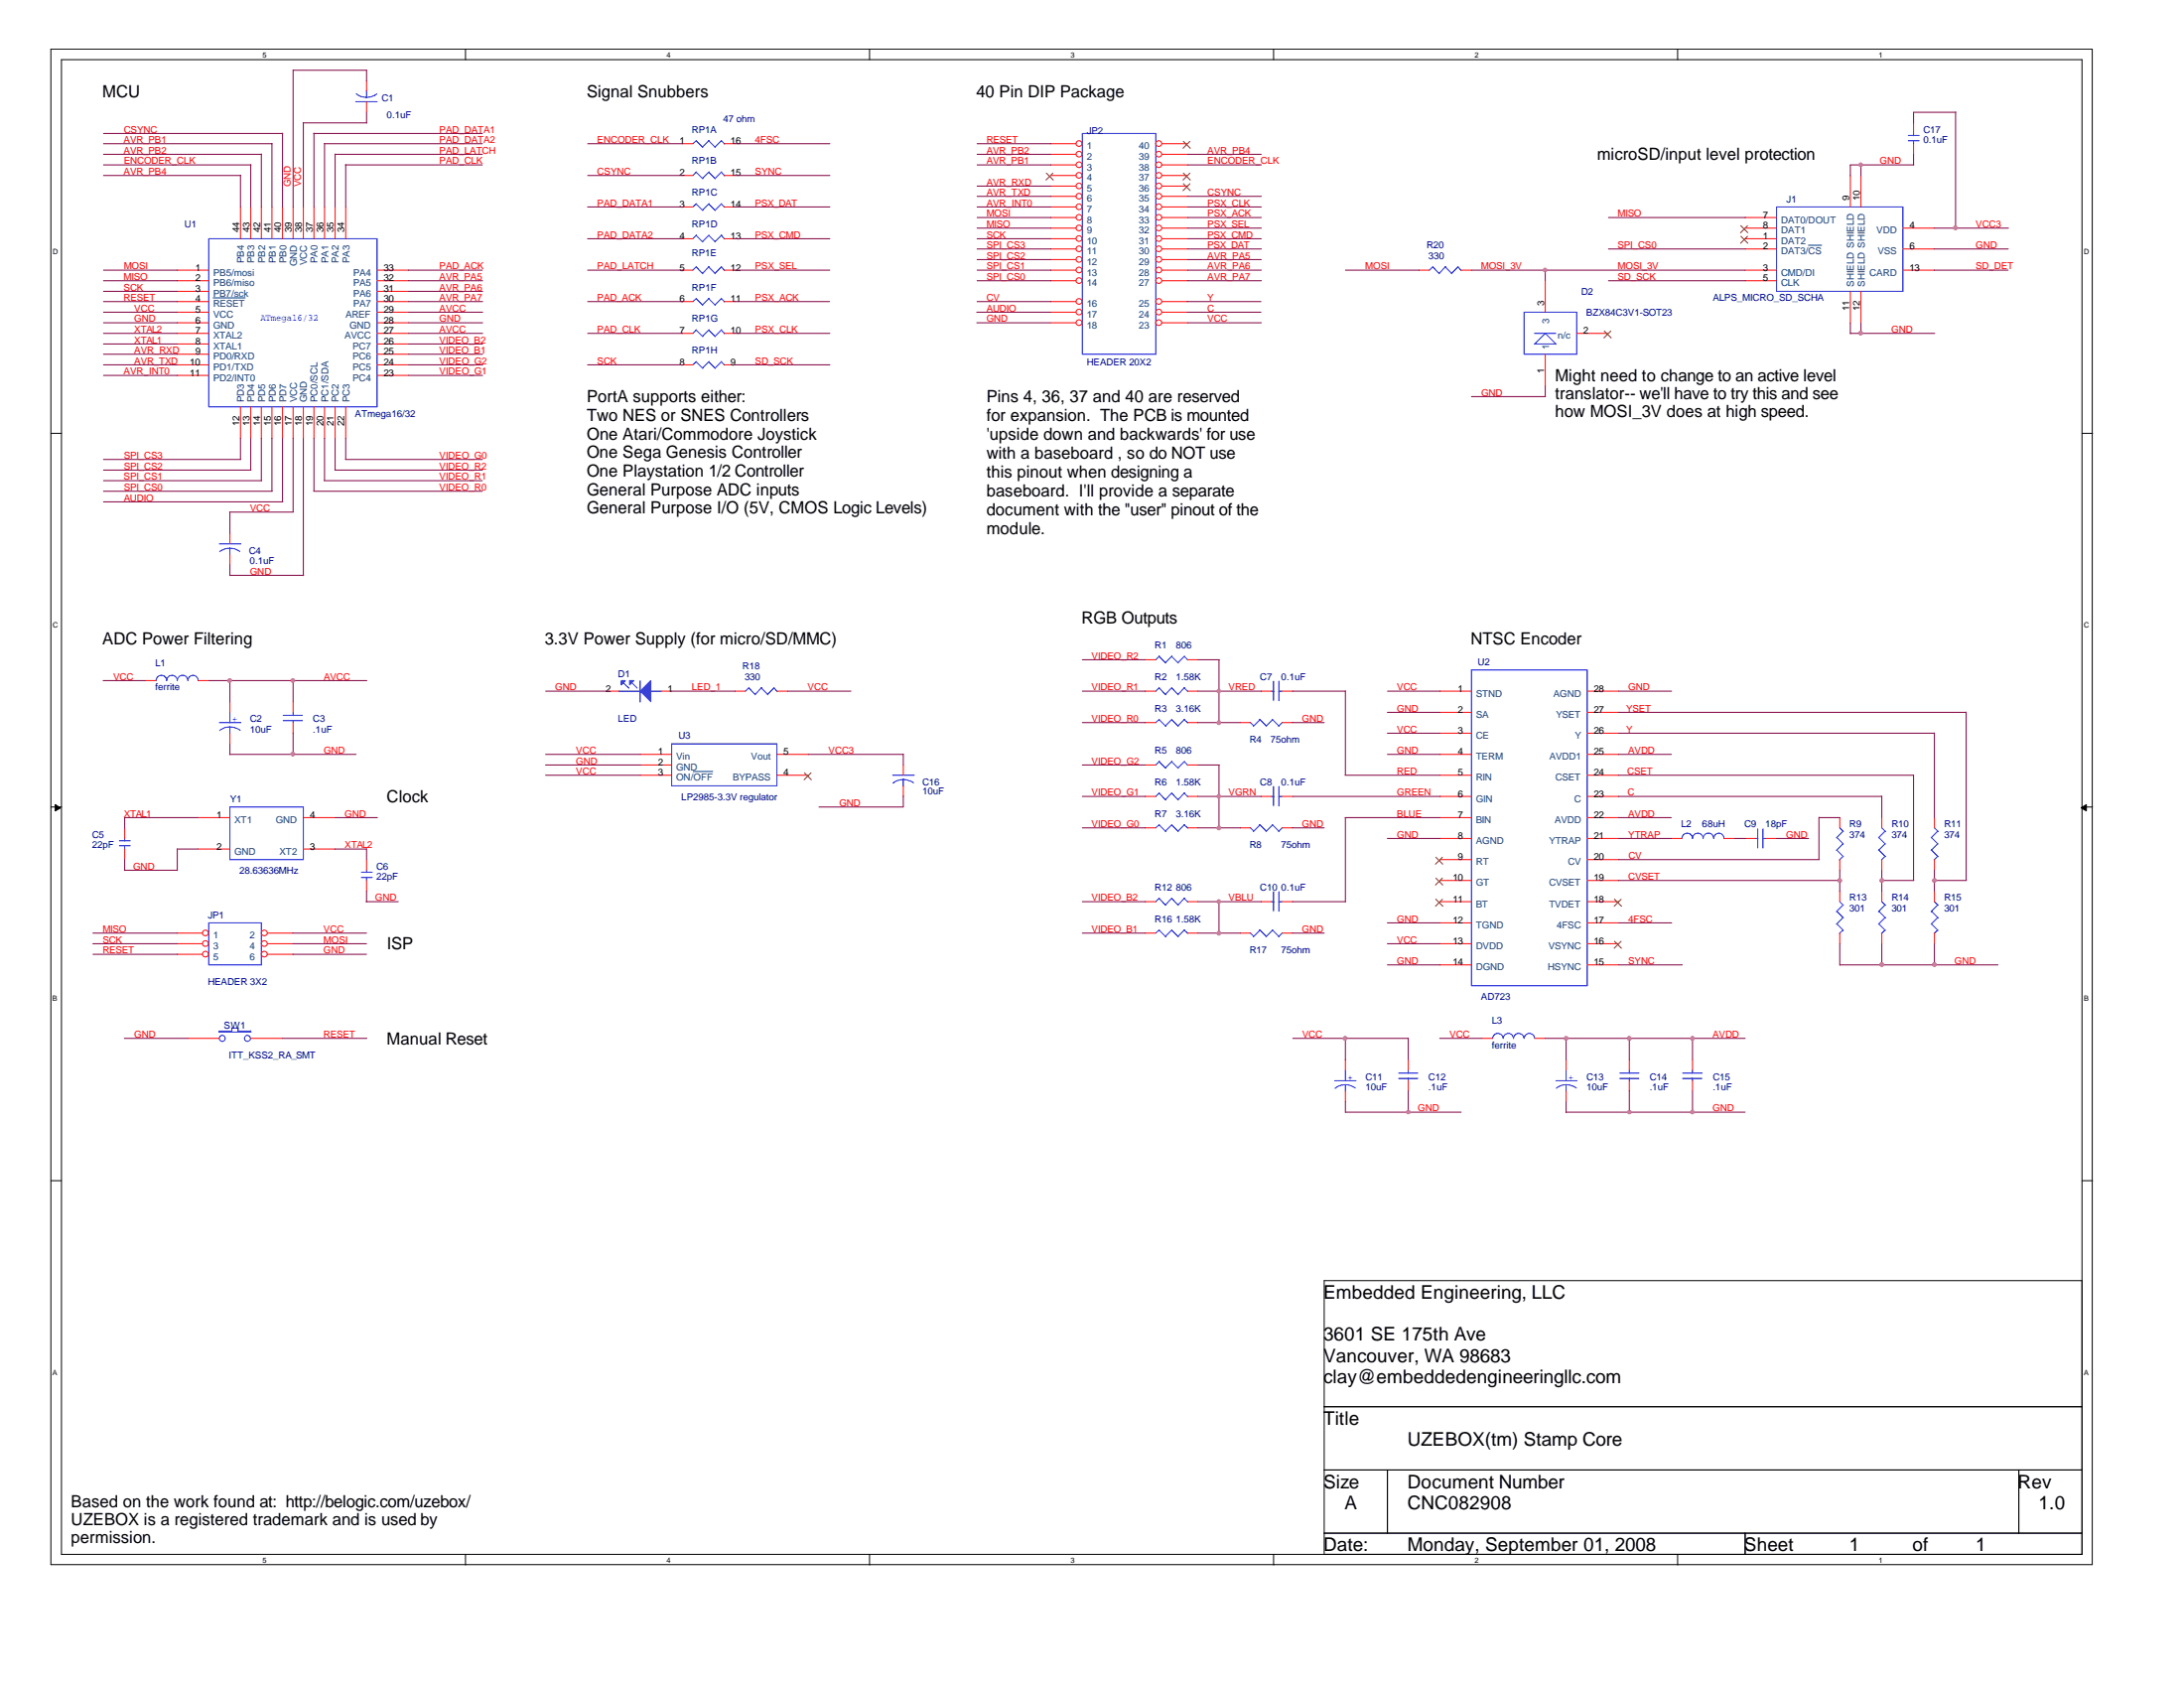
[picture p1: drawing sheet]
<svg xmlns="http://www.w3.org/2000/svg" width="279mm" height="216mm" viewBox="0 0 279 216" stroke-linecap="round" stroke-linejoin="round" font-family="sans-serif">
<g fill="none" stroke="#000" stroke-width=".13">
<path d="M6.5 6.3h261.2v193.8h-261.2zM7.9 7.6h258.5v191.2h-258.5zM59.6 6.3v1.3M111.2 6.3v1.3M162.9 6.3v1.3M214.6 6.3v1.3M6.5 55.4h1.4M266.4 55.4h1.3M6.5 103.2h1.4M266.4 103.2h1.3M6.5 151h1.4M266.4 151h1.3"/>
<path d="M169.4 179.9h97M266.4 163.8h-97v35M59.6 198.8v1.4M111.2 198.8v1.4M162.9 198.8v1.4M169.4 188h97M169.4 196.1h97M177.5 188v8.1M214.6 198.8v1.4M223.3 196.1v2.7M258.3 188v8.1"/>
</g>
<g fill="#000" stroke="#000" stroke-width=".13">
<path d="M7.1 102.9l.6 .4-.6 .4z" fill-rule="evenodd"/>
<path d="M266.2 103.3l.7-.4v.8z" fill-rule="evenodd"/>
</g>
<g fill="none" stroke="#00f" stroke-width=".13">
<path d="M45.5 13h2.7M45.6 12a1.99 1.99 0 0 0 1.3 .5M46.9 11.6v.9M48.2 12a2.41 2.41 0 0 1-1.3 .5M89.1 18l.8 .8M89.1 18l-.5 .4M90.7 18l.8 .8M90.7 18l-.8 .8M92.3 18l.4 .4M92.3 18l-.8 .8M138.5 17.1h9.4v28.2h-9.4zM244.1 18h1.4"/>
<path d="M244.1 17.3h1.4M244.8 17.1v.3M244.8 18v.4M26.7 30.5h21.5v21.5h-21.5zM89.1 30.1l.8 .9M89.1 34.1l.8 .9M89.1 38.2l.8 .8M89.1 26.1l.8 .8M89.1 22l.8 .9M89.1 30.1l-.5 .4M89.1 34.1l-.5 .5M89.1 38.2l-.5 .4"/>
<path d="M89.1 26l-.5 .5M89.1 22l-.5 .4M90.7 30.1l.8 .9M90.7 34.1l.8 .9M90.7 38.2l.8 .8M90.7 26.1l.8 .8M90.7 22l.8 .9M90.7 30.1l-.8 .8M90.7 34.1l-.8 .9M90.7 38.2l-.8 .8M90.7 26l-.8 .9M90.7 22l-.8 .8"/>
<path d="M92.3 30.1l.4 .5M92.3 34.1l.4 .5M92.3 38.2l.4 .4M92.3 26.1l.4 .4M92.3 22l.4 .5M92.3 30.1l-.8 .8M92.3 34.1l-.8 .9M92.3 38.2l-.8 .8M92.3 26l-.8 .9M92.3 22l-.8 .8M183.3 34.1l.8 .9M183.3 34.1l-.4 .5"/>
<path d="M184.9 34.1l.8 .9M184.9 34.1l-.8 .9M186.5 34.1l.4 .5M186.6 34.1l-.9 .9M195 39.9h6.7v5.4h-6.7zM227.3 26.5h16.1v10.8h-16.1zM89.1 46.3l.8 .8M89.1 42.2l.8 .9M89.1 46.2l-.5 .5M89.1 42.2l-.5 .4M90.7 46.3l.8 .8M90.7 42.2l.8 .9"/>
<path d="M90.7 46.2l-.8 .9M90.7 42.2l-.8 .8M92.3 46.3l.4 .4M92.3 42.2l.4 .5M92.3 46.2l-.8 .9M92.3 42.2l-.8 .8M196.3 44h2.7M196.3 42.6h2.7M197.7 42.6l1.4 1.4M197.7 42.6l-1.4 1.4M28.1 69.6h2.7M29.4 70.1a2.18 2.18 0 0 1 1.3 .4"/>
<path d="M29.4 70.1a2.31 2.31 0 0 0-1.3 .4M29.4 70.1v.9M20 87a.68 .68 0 0 1 .6-.6 .68 .68 0 0 1 .7 .6 .68 .68 0 0 1 .7-.6 .68 .68 0 0 1 .7 .6 .68 .68 0 0 1 .7-.6 .68 .68 0 0 1 .6 .6 .66 .66 0 0 1 .7-.6 .66 .66 0 0 1 .6 .6M28.1 92.4h2.7M29.4 93a2.42 2.42 0 0 1 1.3 .4M29.4 93a1.99 1.99 0 0 0-1.3 .4M29.4 91.1v1.4M29.4 93v.8M36.2 91.5h2.5M36.2 92.2h2.5M37.5 91.1v.4M37.5 92.1v.3"/>
<path d="M79.2 88.4h2.7M79.7 87.3l.8 .7M80.8 87.3l.7 .7M81.9 87v2.8M83.2 88.4h1.4M85.9 95.1h13.5v5.4h-13.5zM95.8 88l.8 .9M95.8 87.9l-.4 .5M97.4 88l.8 .9M97.4 87.9l-.8 .9M99 88l.4 .4M99 87.9l-.8 .9"/>
<path d="M114.2 99.2h2.8M115.6 99.7a2.42 2.42 0 0 1 1.3 .4M115.6 99.7a1.99 1.99 0 0 0-1.4 .5M115.6 99.7v.9M148.3 84l.8 .8M148.3 88l.8 .9M148.3 92l.8 .9M148.3 97.4l.8 .9M148.3 83.9l-.4 .5M148.3 87.9l-.4 .5M148.3 92l-.4 .4M148.3 97.4l-.4 .4"/>
<path d="M149.9 84l.8 .8M149.9 88l.8 .9M149.9 92l.8 .9M149.9 97.4l.8 .9M149.9 83.9l-.8 .9M149.9 87.9l-.8 .9M149.9 92l-.8 .8M149.9 97.4l-.8 .8M151.5 84l.5 .4M151.5 88l.5 .4M151.5 92l.5 .5M151.5 97.4l.5 .5"/>
<path d="M151.5 83.9l-.8 .9M151.5 87.9l-.8 .9M151.5 92l-.8 .8M151.5 97.4l-.8 .8M159.9 92.4l.5 .4M161.2 92l.8 .8M161.2 92l-.9 .9M162.7 88.4h.3M162.8 92l.8 .8M162.8 92l-.8 .9M162.9 87.1v2.5M163.6 88.4h.4"/>
<path d="M163.6 87.1v2.5M164 92.4l-.4 .5M188.2 85.7h14.9v40.4h-14.9zM15.3 108.2h1.4M15.3 107.5h1.4M15.9 107.2v.4M15.9 108.1v.5M26.7 118h6.7v5.4h-6.7zM29.4 103.2h9.4v6.8h-9.4zM46.2 112.2h1.4M46.2 111.6h1.4M46.9 111.3v.3"/>
<path d="M46.9 112.2v.4M148.3 105.5l.8 .9M148.3 101.4l.8 .9M148.3 119l.8 .8M148.3 114.9l.8 .9M148.3 105.5l-.4 .4M148.3 101.4l-.4 .5M148.3 118.9l-.4 .4M148.3 114.9l-.4 .4M149.9 105.5l.8 .9M149.9 101.4l.8 .9M149.9 119l.8 .8"/>
<path d="M149.9 114.9l.8 .9M149.9 105.5l-.8 .8M149.9 101.4l-.8 .9M149.9 118.9l-.8 .9M149.9 114.9l-.8 .8M151.5 105.5l.5 .4M151.5 101.4l.5 .5M151.5 119l.5 .4M151.5 114.9l.5 .5M151.5 105.5l-.8 .8M151.5 101.4l-.8 .9M151.5 118.9l-.8 .9"/>
<path d="M151.5 114.9l-.8 .8M159.9 119.3l.5 .5M159.9 105.8l.5 .5M161.2 118.9l.8 .9M161.2 105.5l.8 .8M161.2 119l-.9 .8M161.2 105.5l-.9 .9M162.7 115.3h.3M162.7 101.9h.3M162.8 118.9l.8 .9M162.8 105.5l.8 .8M162.8 119l-.8 .8"/>
<path d="M162.8 105.5l-.8 .9M162.9 100.6v2.5M162.9 114.1v2.5M163.6 115.3h.4M163.6 101.9h.4M163.6 100.6v2.5M163.6 114.1v2.5M164 119.3l-.4 .5M164 105.9l-.4 .5M215.2 107.2a.68 .68 0 0 1 .6-.6 .68 .68 0 0 1 .7 .6 .68 .68 0 0 1 .7-.6 .68 .68 0 0 1 .7 .6 .68 .68 0 0 1 .7-.6 .68 .68 0 0 1 .6 .6 .66 .66 0 0 1 .7-.6 .66 .66 0 0 1 .6 .6M224.6 107.2h.3M224.9 106v2.5"/>
<path d="M225.5 107.2h.5M225.5 106v2.5M235 107.1l.8 .9M235 108.7l.8 .9M235 116.6l.8 .8M235 118.2l.8 .8M235.4 105.9l.4 .5M235.4 115.3l.4 .5M235.8 106.3l-.9 .9M235.8 107.9l-.9 .9M235.8 109.5l-.5 .5M235.8 115.7l-.9 .9"/>
<path d="M235.8 117.4l-.9 .8M235.8 119l-.5 .4M240.4 107.1l.8 .9M240.4 108.7l.8 .9M240.4 116.6l.8 .8M240.4 118.2l.8 .8M240.7 105.9l.5 .5M240.7 115.3l.5 .5M241.2 106.3l-.9 .9M241.2 107.9l-.9 .9M241.2 109.5l-.5 .5M241.2 115.7l-.9 .9"/>
<path d="M241.2 117.4l-.9 .8M241.2 119l-.5 .4M247.1 116.6l.8 .8M247.1 118.2l.8 .8M247.1 107.1l.8 .9M247.1 108.7l.8 .9M247.5 115.3l.4 .5M247.5 105.9l.4 .5M247.9 115.7l-.9 .9M247.9 117.4l-.9 .8M247.9 119l-.5 .4M247.9 106.3l-.9 .9"/>
<path d="M247.9 107.9l-.9 .9M247.9 109.5l-.5 .5M28 131.9h1.7M28.1 132h4M28.1 131.9v.1M29.6 131.5h.9M29.7 131.5v.4M30.4 131.9h1.7M30.5 131.5v.4M32.1 131.8v.2M170.8 138.2h2.7M172.1 138.7a2.28 2.28 0 0 1 1.3 .5"/>
<path d="M172.1 138.7a1.99 1.99 0 0 0-1.3 .5M172.1 136.9v1.4M172.1 138.7v.9M178.9 137.3h2.5M178.9 137.9h2.5M180.2 136.9v.4M180.2 137.9v.3M191 132.8a.68 .68 0 0 1 .6-.6 .68 .68 0 0 1 .7 .6 .66 .66 0 0 1 .7-.6 .66 .66 0 0 1 .6 .6 .68 .68 0 0 1 .7-.6 .68 .68 0 0 1 .7 .6 .68 .68 0 0 1 .7-.6 .68 .68 0 0 1 .6 .6M199 138.2h2.8M200.4 138.7a2.28 2.28 0 0 1 1.3 .5M200.4 138.7a1.95 1.95 0 0 0-1.3 .5M200.4 136.9v1.4"/>
<path d="M200.4 138.7v.9M207.2 137.3h2.5M207.2 137.9h2.5M208.4 136.9v.4M208.4 137.9v.3M215.3 137.3h2.5M215.3 137.9h2.5M216.5 136.9v.4M216.5 137.9v.3"/>
<circle cx="28.4" cy="132.8" r=".38"/>
<circle cx="31.7" cy="132.8" r=".38"/>
</g>
<g fill="none" stroke="#f00" stroke-width=".13">
<path d="M46.9 10.3v1.4M46.9 13v1.4M87.3 18.4h1.3M92.7 18.4h1.3M134.4 18.4h3.3M134.4 19.7h3.3M148.7 18.4h3.2M148.7 19.7h3.2M244.8 15.7v1.4M244.8 18.4v1.3M22.7 34.6h4M22.7 35.9h4"/>
<path d="M22.7 37.3h4M22.7 38.6h4M22.7 39.9h4M30.8 26.5v4M32.1 26.5v4M33.4 26.5v4M34.8 26.5v4M36.1 26.5v4M37.5 26.5v4M38.8 26.5v4M40.2 26.5v4M41.5 26.5v4"/>
<path d="M42.9 26.5v4M44.2 26.5v4M48.2 34.6h4.1M48.2 35.9h4.1M48.2 37.3h4.1M48.2 38.6h4.1M48.2 39.9h4.1M87.3 34.6h1.3M87.3 38.6h1.3M87.3 30.5h1.3M87.3 26.5h1.3M87.3 22.4h1.3"/>
<path d="M92.7 34.6h1.3M92.7 38.6h1.3M92.7 30.5h1.3M92.7 26.5h1.3M92.7 22.4h1.3M134.4 34.6h3.3M134.4 35.9h3.3M134.4 38.6h3.3M134.4 39.9h3.3M134.4 30.5h3.3M134.4 26.5h3.3M134.4 22.4h3.3"/>
<path d="M134.4 31.8h3.3M134.4 29.2h3.3M134.4 27.8h3.3M134.4 21.1h3.3M134.4 23.8h3.3M134.4 25.1h3.3M134.4 33.2h3.3M148.7 34.6h3.2M148.7 35.9h3.2M148.7 38.6h3.2M148.7 39.9h3.2M148.7 30.5h3.2"/>
<path d="M148.7 26.5h3.2M148.7 22.4h3.2M148.7 31.8h3.2M148.7 29.2h3.2M148.7 27.8h3.2M148.7 21.1h3.2M148.7 23.8h3.2M148.7 25.1h3.2M148.7 33.2h3.2M181.5 34.6h1.4M186.9 34.6h1.3M197.7 35.9v4"/>
<path d="M223.3 34.6h4M223.3 35.9h4M223.3 30.5h4M223.3 31.8h4M223.3 29.2h4M223.3 27.8h4M236.7 22.4v4.1M236.7 37.3v4M238.1 22.4v4.1M238.1 37.3v4M243.4 34.6h4.1M243.4 31.8h4.1"/>
<path d="M243.4 29.2h4.1M22.7 41.3h4M22.7 42.6h4M22.7 44h4M22.7 45.3h4M22.7 46.7h4M22.7 48h4M30.8 52v4.1M32.1 52v4.1M33.4 52v4.1M34.8 52v4.1M36.1 52v4.1"/>
<path d="M37.5 52v4.1M38.8 52v4.1M40.2 52v4.1M41.5 52v4.1M42.9 52v4.1M44.2 52v4.1M48.2 41.3h4.1M48.2 42.6h4.1M48.2 44h4.1M48.2 45.3h4.1M48.2 46.7h4.1M48.2 48h4.1"/>
<path d="M87.3 42.6h1.3M87.3 46.7h1.3M92.7 42.6h1.3M92.7 46.7h1.3M134.4 41.3h3.3M148.7 41.3h3.2M197.7 45.3v4.1M201.7 42.6h4.1M29.4 68.2v1.4M29.4 70.9v1.3M18.6 87h1.4M25.3 87h1.4"/>
<path d="M29.4 89.8v1.3M29.4 93.8v1.3M37.5 89.8v1.3M37.5 92.4v1.4M77.9 88.4h1.3M81.9 96.5h4M81.9 99.2h4M81.9 97.8h4M84.6 88.4h1.3M94 88.4h1.4M99.4 88.4h1.3M99.4 96.5h4.1"/>
<path d="M99.4 99.2h4.1M115.6 97.8v1.4M146.5 88.4h1.4M146.5 84.4h1.4M146.5 92.4h1.4M146.5 97.8h1.4M151.9 88.4h1.3M151.9 84.4h1.3M151.9 92.4h1.3M151.9 97.8h1.3M158.7 92.4h1.3M161.3 88.4h1.4"/>
<path d="M164 88.4h1.4M164 92.4h1.4M184.2 88.4h4M184.2 91.1h4M184.2 93.8h4M184.2 96.5h4M184.2 99.2h4M203.1 88.4h4M203.1 91.1h4M203.1 93.8h4M203.1 96.5h4M203.1 99.2h4"/>
<path d="M15.9 105.9v1.3M15.9 108.6v1.4M22.7 119.3h3.2M25.3 104.6h4.1M25.3 108.6h4.1M34.2 119.3h3.3M38.8 104.6h4.1M38.8 108.6h4.1M46.9 110v1.3M46.9 112.6v1.4M115.6 100.5v1.4M146.5 119.3h1.4"/>
<path d="M146.5 101.9h1.4M146.5 115.3h1.4M146.5 105.9h1.4M151.9 119.3h1.3M151.9 101.9h1.3M151.9 115.3h1.3M151.9 105.9h1.3M158.7 119.3h1.3M158.7 105.9h1.3M161.3 101.9h1.4M161.3 115.3h1.4M164 119.3h1.4"/>
<path d="M164 101.9h1.4M164 115.3h1.4M164 105.9h1.4M184.2 101.9h4M184.2 104.6h4M184.2 107.2h4M184.2 110h4M184.2 112.6h4M184.2 115.3h4M184.2 118h4M203.1 101.9h4M203.1 104.6h4"/>
<path d="M203.1 107.2h4M203.1 110h4M203.1 112.6h4M203.1 115.3h4M203.1 118h4M213.8 107.2h1.4M220.5 107.2h1.4M223.3 107.2h1.3M226 107.2h1.3M235.4 104.6v1.3M235.4 110v1.3M235.4 114v1.3"/>
<path d="M235.4 119.3v1.4M240.7 104.6v1.3M240.7 110v1.3M240.7 114v1.3M240.7 119.3v1.4M247.5 104.6v1.3M247.5 110v1.3M247.5 114v1.3M247.5 119.3v1.4M22.7 120.7h3.2M22.7 122.1h3.2M24 132.8h4.1"/>
<path d="M32.1 132.8h4M34.2 120.7h3.3M34.2 122.1h3.3M172.1 135.5v1.4M172.1 139.5v1.4M180.2 135.5v1.4M180.2 138.2v1.3M184.2 120.7h4M184.2 123.4h4M189.6 132.8h1.4M196.3 132.8h1.4M200.4 135.5v1.4"/>
<path d="M200.4 139.5v1.4M203.1 120.7h4M203.1 123.4h4M208.4 135.5v1.4M208.4 138.2v1.3M216.5 135.5v1.4M216.5 138.2v1.3"/>
<circle cx="138" cy="18.4" r=".37"/>
<circle cx="138" cy="19.7" r=".37"/>
<circle cx="148.3" cy="18.4" r=".37"/>
<circle cx="148.3" cy="19.7" r=".37"/>
<circle cx="138" cy="23.8" r=".37"/>
<circle cx="138" cy="21.1" r=".37"/>
<circle cx="138" cy="30.5" r=".37"/>
<circle cx="138" cy="33.2" r=".37"/>
<circle cx="138" cy="38.6" r=".37"/>
<circle cx="138" cy="39.9" r=".37"/>
<circle cx="138" cy="31.8" r=".37"/>
<circle cx="138" cy="29.2" r=".37"/>
<circle cx="138" cy="26.4" r=".37"/>
<circle cx="138" cy="35.9" r=".37"/>
<circle cx="138" cy="22.4" r=".37"/>
<circle cx="138" cy="34.5" r=".37"/>
<circle cx="138" cy="25.1" r=".37"/>
<circle cx="138" cy="27.8" r=".37"/>
<circle cx="148.3" cy="23.8" r=".37"/>
<circle cx="148.3" cy="21.1" r=".37"/>
<circle cx="148.3" cy="33.2" r=".37"/>
<circle cx="148.3" cy="30.5" r=".37"/>
<circle cx="148.3" cy="38.6" r=".37"/>
<circle cx="148.3" cy="39.9" r=".37"/>
<circle cx="148.3" cy="29.2" r=".37"/>
<circle cx="148.3" cy="31.8" r=".37"/>
<circle cx="148.3" cy="26.4" r=".37"/>
<circle cx="148.3" cy="35.9" r=".37"/>
<circle cx="148.3" cy="34.5" r=".37"/>
<circle cx="148.3" cy="25.1" r=".37"/>
<circle cx="148.3" cy="27.8" r=".37"/>
<circle cx="148.3" cy="22.4" r=".37"/>
<circle cx="138" cy="41.3" r=".37"/>
<circle cx="148.3" cy="41.3" r=".37"/>
<circle cx="26.3" cy="119.3" r=".37"/>
<circle cx="33.8" cy="119.3" r=".37"/>
<circle cx="26.3" cy="122" r=".37"/>
<circle cx="26.3" cy="120.7" r=".37"/>
<circle cx="33.8" cy="120.7" r=".37"/>
<circle cx="33.8" cy="122" r=".37"/>
</g>
<path d="M27.3 38.1h4.1M231.4 31.4h1.6M88.7 98.7h2.5" fill="none" stroke="#004080" stroke-width=".13"/>
<g fill="none" stroke="#804000" stroke-width=".13">
<path d="M151.4 18.1l.9 .9M152.2 18.1l-.9 .9M133.9 22.1l.8 .9M134.7 22.1l-.9 .9M151.4 23.5l.9 .9M151.4 22.1l.9 .9M152.2 23.5l-.9 .9M152.2 22.1l-.9 .9M222.7 30.2l.9 .9M222.7 28.9l.9 .9M223.6 30.2l-.9 .9M223.6 28.9l-.9 .9"/>
<path d="M205.2 42.3l.9 .9M206.1 42.3l-.9 .9M102.9 98.8l.9 .9M103.8 98.8l-.9 .9M183.7 109.6l.9 .9M183.7 112.3l.9 .9M183.7 115l.9 .9M184.5 109.6l-.9 .9M184.5 112.3l-.9 .9M184.5 115l-.9 .9M206.5 115l.9 .9M207.4 115l-.9 .9"/>
<path d="M206.5 120.4l.9 .9M207.4 120.4l-.9 .9"/>
</g>
<g fill="#00f" stroke="#00f" stroke-width=".13">
<path d="M83.3 87v2.8l-1.4-1.4z" fill-rule="evenodd"/>
<path d="M80.5 87h.6l-.6 .6z" fill-rule="evenodd"/>
<path d="M79.5 87h.5l-.5 .6z" fill-rule="evenodd"/>
</g>
<g fill="none" stroke="#800040" stroke-width=".13">
<path d="M13.2 19.7h20.3M13.2 18.4h21.6M13.2 17.1h23M33.4 19.7v6.8M34.8 18.3v8.2M36.1 17v9.5M37.5 8.9v17.6M37.5 9h9.4M38.8 15.7h8.1M38.8 15.7v10.8M40.1 17.1h21.6M40.2 17v9.5"/>
<path d="M41.5 18.4h20.2M41.5 18.3v8.2M42.8 19.7h18.9M42.9 19.7v6.8M46.9 9v1.4M46.9 14.4v1.4M75.2 18.4h12.1M94 18.4h12.2M125 19.7h9.4M125 18.4h9.4M151.9 19.7h9.5M244.8 19.7v1.4"/>
<path d="M250.2 14.3v14.9M250.2 14.4h-5.4v1.4M13.2 34.6h9.5M13.2 35.9h9.5M13.2 37.3h9.5M13.2 38.6h9.5M13.2 39.9h9.5M13.2 22.4h17.6M13.2 21.1h18.9M30.8 22.4v4.1M32.1 21.1v5.4M44.2 21.1h17.5"/>
<path d="M44.2 21.1v5.4M52.2 34.6h9.5M52.3 35.9h9.5M52.3 37.3h9.5M52.3 38.6h9.5M52.3 39.9h9.5M75.2 34.6h12.1M75.2 38.6h12.1M75.2 22.4h12.1M75.2 26.5h12.1M75.2 30.5h12.1M94 38.6h12.1"/>
<path d="M94 34.6h12.2M94 22.4h12.2M94 26.5h12.2M94 30.5h12.2M125 39.9h9.4M125 34.6h9.4M125 35.9h9.4M125 38.6h9.4M125 21.1h9.4M125 29.2h9.4M125 31.8h9.4M125 27.8h9.4"/>
<path d="M125 26.5h9.4M125 30.5h9.4M125 33.2h9.4M125 23.8h9.4M125 25.1h9.4M151.9 38.6h9.4M151.9 39.9h9.4M151.9 34.6h9.5M151.9 35.9h9.5M151.9 21.1h9.5M151.9 29.2h9.5M151.9 31.8h9.5"/>
<path d="M151.9 27.8h9.5M151.9 26.5h9.5M151.9 30.5h9.5M151.9 33.2h9.5M151.9 25.1h9.5M172.1 34.6h9.5M188.2 34.6h35.1M197.7 34.5v1.4M205.8 35.9h17.5M205.8 31.8h17.5M205.8 27.8h17.5M238.1 21.1v1.4"/>
<path d="M244.8 21.1h-8.1v1.4M247.4 34.6h9.5M247.4 29.2h9.6M247.4 31.8h9.5M13.2 41.3h9.5M13.2 42.6h9.5M13.2 44h9.5M13.2 45.3h9.5M13.2 46.7h9.5M13.2 48h9.5M13.2 58.8h17.6M30.8 56.1v2.7"/>
<path d="M32.1 56.1v4M33.4 56.1v5.4M34.8 56.1v6.7M36.1 56.1v8.1M37.5 56.1v9.4h-8.1M38.8 56.1v17.5M40.2 56.1v6.7M41.5 56.1v5.4M42.9 56.1v4M44.2 58.8h17.5M44.2 56.1v2.7M52.3 41.3h9.5"/>
<path d="M52.3 42.6h9.5M52.3 44h9.5M52.3 45.3h9.5M52.3 46.7h9.5M52.3 48h9.5M75.2 42.6h12.1M75.2 46.7h12.1M94 42.6h12.2M94 46.7h12.2M125 41.3h9.4M151.9 41.3h9.5M188.2 50.7h9.5"/>
<path d="M197.7 49.3v1.4M236.7 42.6h10.8M236.7 41.3v1.4M238.1 41.3v1.4M13.2 61.5h20.3M13.2 62.8h21.6M13.2 60.1h18.9M13.2 64.2h23M29.4 65.5v2.8M29.4 72.2v1.4M29.4 73.6h9.5M40.1 62.8h21.6"/>
<path d="M41.5 61.5h20.2M42.8 60.1h18.9M13.2 87h5.4M26.7 87h20.2M29.4 96.5h16.1M29.4 87v2.8M29.4 95.1v1.4M37.5 87v2.8M37.5 93.7v2.8M69.8 88.4h8.1M69.8 97.8h12.1M69.8 99.2h12.1"/>
<path d="M69.8 96.5h12.1M85.9 88.4h8.2M100.7 88.4h8.2M103.4 96.5h12.2M115.6 96.4v1.4M138.5 84.4h8M138.5 88.4h8M138.5 92.4h8M138.5 97.8h8M153.2 92.4h5.5M153.2 84.4h2.8M153.2 88.4h8.2"/>
<path d="M153.2 97.8h2.8M155.9 84.4v8.1M155.9 97.8v8.1M165.3 88.4h6.8M165.3 92.4h4.1M172.1 99.2h12.1M172.1 88.4v10.8M177.5 88.4h6.8M177.5 96.5h6.8M177.5 91.1h6.8M177.5 93.8h6.8M207 99.2h37.8"/>
<path d="M207 96.5h6.8M207 91.1h44.5M207 93.8h40.5M207.1 88.4h6.8M244.8 99.1v13.5M247.5 93.7v10.9M251.5 91.1v21.5M11.9 119.3h10.8M15.9 104.6h9.4M15.9 111.3h6.8M15.9 104.6v1.3M15.9 110v1.3"/>
<path d="M22.6 108.6h2.7M22.7 108.6v2.7M37.5 119.3h9.4M42.8 108.6h4.1M42.9 104.6h5.4M46.9 115.3h4.1M46.9 108.6v1.4M46.9 114v1.4M115.6 101.8v1.4h-10.8M138.5 119.3h8M138.5 101.9h8M138.5 105.9h8"/>
<path d="M138.5 115.3h8M153.2 119.3h5.5M153.2 101.9h8.2M153.2 105.9h5.5M153.2 115.3h8.2M155.9 115.3v4.1M165.3 119.3h4.1M165.3 105.9h4.1M165.3 115.3h6.8M165.4 101.9h18.9M172.1 104.6h12.1M172.1 104.6v10.8"/>
<path d="M177.5 107.2h6.8M177.5 118h6.8M207 101.9h33.7M207 104.6h6.8M207 112.6h28.4M207.1 107.2h6.8M207.1 118h6.8M207.1 110h25.6M221.9 107.2h1.4M227.3 107.2h4.1M232.7 104.6h2.7M232.7 104.5v5.5"/>
<path d="M235.4 111.3v2.7M240.7 101.8v2.8M240.7 111.3v2.7M240.7 112.6h4.1M247.5 112.6h4.1M247.5 111.3v2.7M11.9 120.7h10.8M11.9 122.1h10.8M15.9 132.8h8.1M36.1 132.8h10.8M37.5 120.7h9.4M37.5 122.1h9.4"/>
<path d="M165.4 132.8h14.8M172.1 132.8v2.8M177.5 120.7h6.8M177.5 123.4h6.8M180.2 132.8v2.7M180.2 139.5v2.8M184.2 132.8h5.4M197.7 132.8h25.6M200.4 132.8v2.8M207.1 123.4h8.1M208.4 132.8v2.7M208.4 139.5v2.8"/>
<path d="M216.5 132.8v2.7M216.5 139.5v2.8M235.4 123.4h20.2M235.4 120.7v2.8M240.7 120.7v2.8M247.5 120.7v2.8M172.1 140.9v1.4M172.1 142.3h14.8M200.3 142.3h23M200.4 140.9v1.4"/>
</g>
<g fill="#f0f" stroke="#f0f" stroke-width=".13">
<path d="M155.8 88.2h.3v.4h-.3l-.1-.2z" fill-rule="evenodd"/>
<path d="M155.8 101.6l.3 .1v.3h-.3l-.1-.1z" fill-rule="evenodd"/>
<path d="M155.8 115.1l.3 .1v.3h-.3l-.1-.2z" fill-rule="evenodd"/>
<path d="M216.4 142l.3 .1v.3h-.4v-.1z" fill-rule="evenodd"/>
<circle cx="155.9" cy="92.4" r=".24"/>
<circle cx="155.9" cy="105.9" r=".24"/>
<circle cx="155.9" cy="119.3" r=".24"/>
<circle cx="240.7" cy="112.6" r=".25"/>
<circle cx="247.5" cy="112.6" r=".25"/>
<circle cx="235.4" cy="112.6" r=".25"/>
<circle cx="208.4" cy="132.8" r=".25"/>
<circle cx="216.5" cy="132.8" r=".24"/>
<circle cx="200.4" cy="132.8" r=".25"/>
<circle cx="197.7" cy="34.5" r=".25"/>
<circle cx="250.2" cy="29.1" r=".24"/>
<circle cx="180.2" cy="142.2" r=".25"/>
<circle cx="238" cy="42.6" r=".25"/>
<circle cx="172.1" cy="132.8" r=".25"/>
<circle cx="208.4" cy="142.2" r=".25"/>
<circle cx="247.5" cy="123.4" r=".25"/>
<circle cx="240.7" cy="123.4" r=".25"/>
<circle cx="238" cy="21.1" r=".25"/>
<circle cx="37.5" cy="96.4" r=".25"/>
<circle cx="37.5" cy="87" r=".25"/>
<circle cx="29.4" cy="87" r=".25"/>
</g>
<g font-size="2.4">
<text x="169.3" y="166.1">Embedded Engineering, LLC</text>
<text x="169.3" y="171.5">3601 SE 175th Ave</text>
<text x="169.3" y="174.2">Vancouver, WA 98683</text>
<text x="169.3" y="176.9">clay@embeddedengineeringllc.com</text>
<text x="169.3" y="182.2">Title</text>
<text x="180" y="185">UZEBOX(tm) Stamp Core</text>
<text x="169.3" y="190.3">Size</text>
<text x="180" y="190.3">Document Number</text>
<text x="258.1" y="190.3">Rev</text>
<text x="172" y="193">A</text>
<text x="180" y="193">CNC082908</text>
<text x="260.8" y="193">1.0</text>
<text x="169.3" y="198.4">Date:</text>
<text x="180" y="198.4">Monday, September 01, 2008</text>
<text x="223.1" y="198.4">Sheet</text>
<text x="236.6" y="198.4">1</text>
<text x="244.7" y="198.4">of</text>
<text x="252.8" y="198.4">1</text>
</g>
<g font-size="2.2">
<text x="13.1" y="12.4">MCU</text>
<text x="75.1" y="12.4">Signal Snubbers</text>
<text x="124.9" y="12.4">40 Pin DIP Package</text>
<text x="204.3" y="20.5">microSD/input level protection</text>
<text x="75.1" y="51.5">PortA supports either:</text>
<text x="75.1" y="53.8">Two NES or SNES Controllers</text>
<text x="126.2" y="51.5">Pins 4, 36, 37 and 40 are reserved</text>
<text x="126.2" y="53.9">for expansion. The PCB is mounted</text>
<text x="198.9" y="48.8">Might need to change to an active level</text>
<text x="198.9" y="51.1">translator-- we'll have to try this and see</text>
<text x="198.9" y="53.3">how MOSI_3V does at high speed.</text>
<text x="75.1" y="56.2">One Atari/Commodore Joystick</text>
<text x="75.1" y="58.6">One Sega Genesis Controller</text>
<text x="126.2" y="56.3">'upside down and backwards' for use</text>
<text x="126.2" y="58.7">with a baseboard , so do NOT use</text>
<text x="75.1" y="65.7">General Purpose I/O (5V, CMOS Logic Levels)</text>
<text x="75.1" y="61">One Playstation 1/2 Controller</text>
<text x="75.1" y="63.3">General Purpose ADC inputs</text>
<text x="126.2" y="63.5">baseboard. I'll provide a separate</text>
<text x="126.2" y="66">document with the &quot;user&quot; pinout of the</text>
<text x="126.2" y="61.1">this pinout when designing a</text>
<text x="126.2" y="68.4">module.</text>
<text x="13.1" y="82.4">ADC Power Filtering</text>
<text x="69.7" y="82.4">3.3V Power Supply (for micro/SD/MMC)</text>
<text x="138.3" y="79.8">RGB Outputs</text>
<text x="188.1" y="82.4">NTSC Encoder</text>
<text x="49.5" y="102.6">Clock</text>
<text x="49.5" y="121.5">ISP</text>
<text x="49.5" y="133.6">Manual Reset</text>
<text x="9.1" y="192.8">Based on the work found at: http://belogic.com/uzebox/</text>
<text x="9.1" y="195.1">UZEBOX is a registered trademark and is used by</text>
<text x="9.1" y="197.4">permission.</text>
</g>
<g font-size="1.2" fill="#f00">
<text x="15.8" y="17">CSYNC</text>
<text x="56.2" y="17">PAD_DATA1</text>
<text x="15.8" y="18.3">AVR_PB1</text>
<text x="15.8" y="19.6">AVR_PB2</text>
<text x="15.8" y="22.4">AVR_PB4</text>
<text x="15.8" y="21">ENCODER_CLK</text>
<text x="37.2" y="23.9" transform="rotate(-90 37.2 23.9)">GND</text>
<text x="38.5" y="23.9" transform="rotate(-90 38.5 23.9)">VCC</text>
<text x="56.2" y="21">PAD_CLK</text>
<text x="56.2" y="19.6">PAD_LATCH</text>
<text x="56.2" y="18.3">PAD_DATA2</text>
<text x="76.4" y="18.3">ENCODER_CLK</text>
<text x="76.4" y="22.4">CSYNC</text>
<text x="96.6" y="18.3">4FSC</text>
<text x="96.6" y="22.4">SYNC</text>
<text x="126.2" y="23.7">AVR_RXD</text>
<text x="126.2" y="18.3">RESET</text>
<text x="126.2" y="21">AVR_PB1</text>
<text x="126.2" y="19.6">AVR_PB2</text>
<text x="154.5" y="19.6">AVR_PB4</text>
<text x="154.5" y="21">ENCODER_CLK</text>
<text x="240.5" y="21">GND</text>
<text x="76.4" y="26.4">PAD_DATA1</text>
<text x="96.6" y="26.4">PSX_DAT</text>
<text x="126.2" y="27.7">MOSI</text>
<text x="126.2" y="29.1">MISO</text>
<text x="126.2" y="26.4">AVR_INT0</text>
<text x="126.2" y="25.1">AVR_TXD</text>
<text x="154.5" y="29.1">PSX_SEL</text>
<text x="154.5" y="27.7">PSX_ACK</text>
<text x="154.5" y="25.1">CSYNC</text>
<text x="154.5" y="26.4">PSX_CLK</text>
<text x="207" y="27.7">MISO</text>
<text x="252.8" y="29.1">VCC3</text>
<text x="15.8" y="35.8">MISO</text>
<text x="15.8" y="34.5">MOSI</text>
<text x="56.2" y="35.8">AVR_PA5</text>
<text x="56.2" y="34.5">PAD_ACK</text>
<text x="76.4" y="34.5">PAD_LATCH</text>
<text x="76.4" y="30.4">PAD_DATA2</text>
<text x="96.6" y="30.4">PSX_CMD</text>
<text x="96.6" y="34.5">PSX_SEL</text>
<text x="126.2" y="33.1">SPI_CS2</text>
<text x="126.2" y="34.5">SPI_CS1</text>
<text x="126.2" y="35.8">SPI_CS0</text>
<text x="126.2" y="31.8">SPI_CS3</text>
<text x="126.2" y="30.4">SCK</text>
<text x="154.5" y="31.8">PSX_DAT</text>
<text x="154.5" y="35.8">AVR_PA7</text>
<text x="154.5" y="33.1">AVR_PA5</text>
<text x="154.5" y="34.5">AVR_PA6</text>
<text x="154.5" y="30.4">PSX_CMD</text>
<text x="174.7" y="34.5">MOSI</text>
<text x="189.5" y="34.5">MOSI_3V</text>
<text x="207" y="35.8">SD_SCK</text>
<text x="207" y="31.8">SPI_CS0</text>
<text x="207" y="34.5">MOSI_3V</text>
<text x="252.8" y="31.8">GND</text>
<text x="252.8" y="34.5">SD_DET</text>
<text x="15.8" y="38.5">RESET</text>
<text x="15.8" y="37.2">SCK</text>
<text x="17.2" y="39.8">VCC</text>
<text x="17.2" y="41.2">GND</text>
<text x="56.2" y="37.2">AVR_PA6</text>
<text x="56.2" y="38.5">AVR_PA7</text>
<text x="56.2" y="39.8">AVCC</text>
<text x="56.2" y="41.2">GND</text>
<text x="76.4" y="38.5">PAD_ACK</text>
<text x="96.6" y="38.5">PSX_ACK</text>
<text x="126.2" y="38.5">CV</text>
<text x="126.2" y="41.2">GND</text>
<text x="126.2" y="39.8">AUDIO</text>
<text x="154.5" y="41.2">VCC</text>
<text x="154.5" y="38.5">Y</text>
<text x="154.5" y="39.8">C</text>
<text x="15.8" y="47.9">AVR_INT0</text>
<text x="17.2" y="42.5">XTAL2</text>
<text x="17.2" y="43.9">XTAL1</text>
<text x="17.2" y="45.3">AVR_RXD</text>
<text x="17.2" y="46.6">AVR_TXD</text>
<text x="56.2" y="43.9">VIDEO_B2</text>
<text x="56.2" y="45.3">VIDEO_B1</text>
<text x="56.2" y="46.6">VIDEO_G2</text>
<text x="56.2" y="47.9">VIDEO_G1</text>
<text x="56.2" y="42.5">AVCC</text>
<text x="76.4" y="42.5">PAD_CLK</text>
<text x="76.4" y="46.6">SCK</text>
<text x="96.6" y="42.5">PSX_CLK</text>
<text x="96.6" y="46.6">SD_SCK</text>
<text x="242" y="42.5">GND</text>
<text x="189.5" y="50.6">GND</text>
<text x="15.8" y="58.7">SPI_CS3</text>
<text x="56.2" y="58.7">VIDEO_G0</text>
<text x="15.8" y="61.4">SPI_CS1</text>
<text x="15.8" y="62.7">SPI_CS0</text>
<text x="15.8" y="64.1">AUDIO</text>
<text x="15.8" y="60">SPI_CS2</text>
<text x="32" y="65.4">VCC</text>
<text x="56.2" y="61.4">VIDEO_R1</text>
<text x="56.2" y="62.7">VIDEO_R0</text>
<text x="56.2" y="60">VIDEO_R2</text>
<text x="32" y="73.5">GND</text>
<text x="14.5" y="87">VCC</text>
<text x="41.4" y="87">AVCC</text>
<text x="71" y="88.3">GND</text>
<text x="88.5" y="88.3">LED_1</text>
<text x="103.3" y="88.3">VCC</text>
<text x="139.7" y="84.3">VIDEO_R2</text>
<text x="139.7" y="88.3">VIDEO_R1</text>
<text x="157.2" y="88.3">VRED</text>
<text x="178.7" y="88.3">VCC</text>
<text x="208.3" y="88.3">GND</text>
<text x="139.7" y="92.4">VIDEO_R0</text>
<text x="166.6" y="92.4">GND</text>
<text x="178.7" y="93.7">VCC</text>
<text x="178.7" y="91">GND</text>
<text x="208.1" y="93.7">Y</text>
<text x="208.1" y="91">YSET</text>
<text x="41.4" y="96.4">GND</text>
<text x="73.7" y="96.4">VCC</text>
<text x="73.7" y="99.1">VCC</text>
<text x="73.7" y="97.7">GND</text>
<text x="106" y="96.4">VCC3</text>
<text x="139.7" y="97.7">VIDEO_G2</text>
<text x="139.7" y="101.8">VIDEO_G1</text>
<text x="157.2" y="101.8">VGRN</text>
<text x="178.7" y="101.8">GREEN</text>
<text x="178.7" y="99.1">RED</text>
<text x="178.7" y="96.4">GND</text>
<text x="208.2" y="99.1">CSET</text>
<text x="208.2" y="101.8">C</text>
<text x="208.3" y="96.4">AVDD</text>
<text x="15.8" y="104.5">XTAL1</text>
<text x="44.1" y="104.5">GND</text>
<text x="107.4" y="103.1">GND</text>
<text x="139.7" y="105.8">VIDEO_G0</text>
<text x="166.6" y="105.8">GND</text>
<text x="178.7" y="104.5">BLUE</text>
<text x="178.7" y="107.1">GND</text>
<text x="208.3" y="104.5">AVDD</text>
<text x="208.3" y="107.1">YTRAP</text>
<text x="228.5" y="107.1">GND</text>
<text x="17" y="111.2">GND</text>
<text x="44.1" y="108.5">XTAL2</text>
<text x="208.3" y="112.6">CVSET</text>
<text x="208.3" y="109.9">CV</text>
<text x="13.1" y="119.3">MISO</text>
<text x="41.4" y="119.3">VCC</text>
<text x="48" y="115.2">GND</text>
<text x="139.7" y="115.2">VIDEO_B2</text>
<text x="139.7" y="119.3">VIDEO_B1</text>
<text x="157.2" y="115.2">VBLU</text>
<text x="166.6" y="119.3">GND</text>
<text x="178.7" y="117.9">GND</text>
<text x="208.3" y="117.9">4FSC</text>
<text x="13.1" y="120.6">SCK</text>
<text x="13.1" y="122">RESET</text>
<text x="41.4" y="122">GND</text>
<text x="41.4" y="120.6">MOSI</text>
<text x="178.7" y="120.6">VCC</text>
<text x="178.7" y="123.3">GND</text>
<text x="208.3" y="123.3">SYNC</text>
<text x="250.1" y="123.3">GND</text>
<text x="17.2" y="132.8">GND</text>
<text x="41.4" y="132.8">RESET</text>
<text x="166.6" y="132.8">VCC</text>
<text x="185.5" y="132.8">VCC</text>
<text x="219.1" y="132.8">AVDD</text>
<text x="181.4" y="142.2">GND</text>
<text x="219.1" y="142.2">GND</text>
</g>
<g font-size="1.2" fill="#000080">
<text x="48.8" y="12.9">C1</text>
<text x="49.5" y="15.1">0.1uF</text>
<text x="88.5" y="17">RP1A</text>
<text x="92.5" y="15.6">47 ohm</text>
<text x="139" y="17.1">JP2</text>
<text x="246" y="17">C17</text>
<text x="88.5" y="21">RP1B</text>
<text x="246" y="18.3">0.1uF</text>
<text x="23.6" y="29.1">U1</text>
<text x="88.5" y="29.1">RP1D</text>
<text x="88.5" y="25.1">RP1C</text>
<text x="228.5" y="25.9">J1</text>
<text x="88.5" y="32.7">RP1E</text>
<text x="182.5" y="31.8">R20</text>
<text x="182.8" y="33.1">330</text>
<text x="88.5" y="37.2">RP1F</text>
<text x="88.5" y="41.2">RP1G</text>
<text x="202.3" y="37.7">D2</text>
<text x="202.9" y="40.4">BZX84C3V1-SOT23</text>
<text x="219.1" y="38.5">ALPS_MICRO_SD_SCHA</text>
<text x="88.5" y="45.3">RP1H</text>
<text x="139" y="46.7">HEADER 20X2</text>
<text x="45.4" y="53.3">ATmega16/32</text>
<text x="31.8" y="70.8">C4</text>
<text x="32" y="72.2">0.1uF</text>
<text x="147.7" y="82.9">R1</text>
<text x="150.5" y="82.9">806</text>
<text x="19.9" y="85.2">L1</text>
<text x="19.9" y="88.3">ferrite</text>
<text x="79.1" y="86.6">D1</text>
<text x="95" y="85.6">R18</text>
<text x="95.2" y="87">330</text>
<text x="147.7" y="87">R2</text>
<text x="150.5" y="87">1.58K</text>
<text x="161.2" y="87">C7</text>
<text x="163.9" y="87">0.1uF</text>
<text x="189.1" y="85.1">U2</text>
<text x="32" y="92.4">C2</text>
<text x="32" y="93.7">10uF</text>
<text x="40" y="92.4">C3</text>
<text x="40" y="93.7">.1uF</text>
<text x="79.1" y="92.4">LED</text>
<text x="86.8" y="94.5">U3</text>
<text x="147.7" y="91">R3</text>
<text x="150.5" y="91">3.16K</text>
<text x="159.9" y="95">R4</text>
<text x="162.6" y="95">75ohm</text>
<text x="118" y="100.4">C16</text>
<text x="118" y="101.6">10uF</text>
<text x="147.7" y="96.4">R5</text>
<text x="147.7" y="100.4">R6</text>
<text x="150.5" y="96.4">806</text>
<text x="150.5" y="100.4">1.58K</text>
<text x="161.2" y="100.4">C8</text>
<text x="163.9" y="100.4">0.1uF</text>
<text x="11.8" y="107.1">C5</text>
<text x="29.4" y="102.6">Y1</text>
<text x="87.2" y="102.3">LP2985-3.3V regulator</text>
<text x="147.7" y="104.5">R7</text>
<text x="150.5" y="104.5">3.16K</text>
<text x="215.1" y="105.8">L2</text>
<text x="217.8" y="105.8">68uH</text>
<text x="223.1" y="105.8">C9</text>
<text x="225.8" y="105.8">18pF</text>
<text x="236.6" y="105.8">R9</text>
<text x="236.6" y="107.1">374</text>
<text x="242" y="105.8">R10</text>
<text x="242" y="107.1">374</text>
<text x="248.7" y="105.8">R11</text>
<text x="248.7" y="107.1">374</text>
<text x="11.8" y="108.5">22pF</text>
<text x="30.6" y="111.8">28.63636MHz</text>
<text x="48.1" y="111.2">C6</text>
<text x="48.1" y="112.6">22pF</text>
<text x="147.7" y="113.9">R12</text>
<text x="150.5" y="113.9">806</text>
<text x="159.9" y="108.5">R8</text>
<text x="161.2" y="113.9">C10</text>
<text x="163.9" y="108.5">75ohm</text>
<text x="163.9" y="113.9">0.1uF</text>
<text x="26.6" y="117.5">JP1</text>
<text x="147.7" y="117.9">R16</text>
<text x="150.5" y="117.9">1.58K</text>
<text x="236.6" y="115.2">R13</text>
<text x="236.6" y="116.6">301</text>
<text x="242" y="115.2">R14</text>
<text x="242" y="116.6">301</text>
<text x="248.7" y="115.2">R15</text>
<text x="248.7" y="116.6">301</text>
<text x="159.9" y="122">R17</text>
<text x="163.9" y="122">75ohm</text>
<text x="26.6" y="126">HEADER 3X2</text>
<text x="28.6" y="131.5">SW1</text>
<text x="189.5" y="127.9">AD723</text>
<text x="190.8" y="131">L3</text>
<text x="29.3" y="135.4">ITT_KSS2_RA_SMT</text>
<text x="190.8" y="134.1">ferrite</text>
<text x="174.7" y="138.1">C11</text>
<text x="174.7" y="139.5">10uF</text>
<text x="182.8" y="138.1">C12</text>
<text x="182.8" y="139.5">.1uF</text>
<text x="202.9" y="138.1">C13</text>
<text x="202.9" y="139.5">10uF</text>
<text x="211" y="138.1">C14</text>
<text x="211" y="139.5">.1uF</text>
<text x="219.1" y="138.1">C15</text>
<text x="219.1" y="139.5">.1uF</text>
</g>
<g font-size="1.2">
<text x="86.9" y="18.5">1</text>
<text x="86.9" y="22.5">2</text>
<text x="93.5" y="18.5">16</text>
<text x="93.5" y="22.5">15</text>
<text x="30.6" y="29.7" transform="rotate(-90 30.6 29.7)">44</text>
<text x="31.9" y="29.7" transform="rotate(-90 31.9 29.7)">43</text>
<text x="33.3" y="29.7" transform="rotate(-90 33.3 29.7)">42</text>
<text x="34.6" y="29.7" transform="rotate(-90 34.6 29.7)">41</text>
<text x="36" y="29.7" transform="rotate(-90 36 29.7)">40</text>
<text x="37.3" y="29.7" transform="rotate(-90 37.3 29.7)">39</text>
<text x="38.7" y="29.7" transform="rotate(-90 38.7 29.7)">38</text>
<text x="40" y="29.7" transform="rotate(-90 40 29.7)">37</text>
<text x="41.4" y="29.7" transform="rotate(-90 41.4 29.7)">36</text>
<text x="42.7" y="29.7" transform="rotate(-90 42.7 29.7)">35</text>
<text x="44.1" y="29.7" transform="rotate(-90 44.1 29.7)">34</text>
<text x="86.9" y="26.5">3</text>
<text x="93.5" y="26.5">14</text>
<text x="225.6" y="27.9">7</text>
<text x="225.6" y="29.3">8</text>
<text x="236.6" y="25.7" transform="rotate(-90 236.6 25.7)">9</text>
<text x="237.9" y="25.7" transform="rotate(-90 237.9 25.7)">10</text>
<text x="244.3" y="29.3">4</text>
<text x="25" y="34.6">1</text>
<text x="25" y="36">2</text>
<text x="49.1" y="36">32</text>
<text x="49.1" y="34.6">33</text>
<text x="86.9" y="30.6">4</text>
<text x="86.9" y="34.6">5</text>
<text x="93.5" y="30.6">13</text>
<text x="93.5" y="34.6">12</text>
<text x="225.6" y="30.6">1</text>
<text x="225.6" y="31.9">2</text>
<text x="225.6" y="34.6">3</text>
<text x="225.6" y="36">5</text>
<text x="244.3" y="31.9">6</text>
<text x="244.3" y="34.6">13</text>
<text x="25" y="37.3">3</text>
<text x="25" y="38.7">4</text>
<text x="25" y="40">5</text>
<text x="25" y="41.4">6</text>
<text x="49.1" y="41.4">28</text>
<text x="49.1" y="40">29</text>
<text x="49.1" y="38.7">30</text>
<text x="49.1" y="37.3">31</text>
<text x="86.9" y="38.7">6</text>
<text x="93.5" y="38.7">11</text>
<text x="197.5" y="39.1" transform="rotate(-90 197.5 39.1)">3</text>
<text x="236.6" y="39.8" transform="rotate(-90 236.6 39.8)">11</text>
<text x="237.9" y="39.8" transform="rotate(-90 237.9 39.8)">12</text>
<text x="24.3" y="46.7">10</text>
<text x="25" y="42.7">7</text>
<text x="25" y="44.1">8</text>
<text x="25" y="45.4">9</text>
<text x="49.1" y="46.7">24</text>
<text x="49.1" y="45.4">25</text>
<text x="49.1" y="44.1">26</text>
<text x="49.1" y="42.7">27</text>
<text x="86.9" y="46.7">8</text>
<text x="86.9" y="42.7">7</text>
<text x="93.5" y="46.7">9</text>
<text x="93.5" y="42.7">10</text>
<text x="197.5" y="47.8" transform="rotate(-90 197.5 47.8)">1</text>
<text x="202.5" y="42.7">2</text>
<text x="24.3" y="48.1">11</text>
<text x="49.1" y="48.1">23</text>
<text x="30.6" y="54.5" transform="rotate(-90 30.6 54.5)">12</text>
<text x="31.9" y="54.5" transform="rotate(-90 31.9 54.5)">13</text>
<text x="33.3" y="54.5" transform="rotate(-90 33.3 54.5)">14</text>
<text x="34.6" y="54.5" transform="rotate(-90 34.6 54.5)">15</text>
<text x="36" y="54.5" transform="rotate(-90 36 54.5)">16</text>
<text x="37.3" y="54.5" transform="rotate(-90 37.3 54.5)">17</text>
<text x="38.7" y="54.5" transform="rotate(-90 38.7 54.5)">18</text>
<text x="40" y="54.5" transform="rotate(-90 40 54.5)">19</text>
<text x="41.4" y="54.5" transform="rotate(-90 41.4 54.5)">20</text>
<text x="42.7" y="54.5" transform="rotate(-90 42.7 54.5)">21</text>
<text x="44.1" y="54.5" transform="rotate(-90 44.1 54.5)">22</text>
<text x="77.5" y="88.5">2</text>
<text x="85.4" y="88.5">1</text>
<text x="186.5" y="88.5">1</text>
<text x="203.9" y="88.5">28</text>
<text x="186.5" y="91.2">2</text>
<text x="186.5" y="93.9">3</text>
<text x="203.9" y="93.9">26</text>
<text x="203.9" y="91.2">27</text>
<text x="84.2" y="96.6">1</text>
<text x="84.2" y="97.9">2</text>
<text x="84.2" y="99.2">3</text>
<text x="100.2" y="99.2">4</text>
<text x="100.2" y="96.6">5</text>
<text x="186.5" y="96.6">4</text>
<text x="186.5" y="99.2">5</text>
<text x="186.5" y="101.9">6</text>
<text x="203.9" y="101.9">23</text>
<text x="203.9" y="99.2">24</text>
<text x="203.9" y="96.6">25</text>
<text x="27.7" y="104.6">1</text>
<text x="39.6" y="104.6">4</text>
<text x="186.5" y="104.6">7</text>
<text x="186.5" y="107.3">8</text>
<text x="203.9" y="107.3">21</text>
<text x="203.9" y="104.6">22</text>
<text x="27.7" y="108.7">2</text>
<text x="39.6" y="108.7">3</text>
<text x="185.8" y="112.7">10</text>
<text x="186.5" y="110">9</text>
<text x="203.9" y="112.7">19</text>
<text x="203.9" y="110">20</text>
<text x="185.8" y="115.4">11</text>
<text x="185.8" y="118.1">12</text>
<text x="203.9" y="118.1">17</text>
<text x="203.9" y="115.4">18</text>
<text x="185.8" y="120.8">13</text>
<text x="185.8" y="123.5">14</text>
<text x="203.9" y="123.5">15</text>
<text x="203.9" y="120.8">16</text>
</g>
<g font-size="1.2" fill="#004080">
<text x="139" y="19.1">1</text>
<text x="139" y="20.4">2</text>
<text x="139" y="21.8">3</text>
<text x="139" y="23.2">4</text>
<text x="145.7" y="23.2">37</text>
<text x="145.7" y="21.8">38</text>
<text x="145.7" y="20.4">39</text>
<text x="145.7" y="19.1">40</text>
<text x="139" y="24.5">5</text>
<text x="139" y="25.8">6</text>
<text x="139" y="27.2">7</text>
<text x="139" y="28.5">8</text>
<text x="139" y="29.9">9</text>
<text x="145.7" y="29.9">32</text>
<text x="145.7" y="28.5">33</text>
<text x="145.7" y="27.2">34</text>
<text x="145.7" y="25.8">35</text>
<text x="145.7" y="24.5">36</text>
<text x="227.8" y="28.5">DAT0/DOUT</text>
<text x="227.8" y="29.9">DAT1</text>
<text x="240.1" y="29.9">VDD</text>
<text x="27.3" y="35.3">PB5/mosi</text>
<text x="31.2" y="33.7" transform="rotate(-90 31.2 33.7)">PB4</text>
<text x="32.6" y="33.7" transform="rotate(-90 32.6 33.7)">PB3</text>
<text x="33.9" y="33.7" transform="rotate(-90 33.9 33.7)">PB2</text>
<text x="35.3" y="33.7" transform="rotate(-90 35.3 33.7)">PB1</text>
<text x="36.6" y="33.7" transform="rotate(-90 36.6 33.7)">PB0</text>
<text x="38" y="34.1" transform="rotate(-90 38 34.1)">GND</text>
<text x="39.3" y="34" transform="rotate(-90 39.3 34)">VCC</text>
<text x="40.6" y="33.7" transform="rotate(-90 40.6 33.7)">PA0</text>
<text x="42" y="33.7" transform="rotate(-90 42 33.7)">PA1</text>
<text x="43.3" y="33.7" transform="rotate(-90 43.3 33.7)">PA2</text>
<text x="44.7" y="33.7" transform="rotate(-90 44.7 33.7)">PA3</text>
<text x="45.2" y="35.3">PA4</text>
<text x="139" y="31.2">10</text>
<text x="139" y="32.6">11</text>
<text x="139" y="33.9">12</text>
<text x="139" y="35.3">13</text>
<text x="145.7" y="35.3">28</text>
<text x="145.7" y="33.9">29</text>
<text x="145.7" y="32.6">30</text>
<text x="145.7" y="31.2">31</text>
<text x="227.8" y="31.2">DAT2</text>
<text x="227.8" y="32.6">DAT3/CS</text>
<text x="227.8" y="35.3">CMD/DI</text>
<text x="239.2" y="35.3">CARD</text>
<text x="240.2" y="32.6">VSS</text>
<text x="27.3" y="36.6">PB6/miso</text>
<text x="27.3" y="38">PB7/sck</text>
<text x="27.3" y="39.3">RESET</text>
<text x="27.3" y="40.6">VCC</text>
<text x="27.3" y="42">GND</text>
<text x="44.2" y="40.6">AREF</text>
<text x="44.7" y="42">GND</text>
<text x="45.2" y="39.3">PA7</text>
<text x="45.2" y="38">PA6</text>
<text x="45.2" y="36.6">PA5</text>
<text x="139" y="36.6">14</text>
<text x="139" y="39.3">16</text>
<text x="139" y="40.6">17</text>
<text x="139" y="42">18</text>
<text x="145.7" y="42">23</text>
<text x="145.7" y="40.6">24</text>
<text x="145.7" y="39.3">25</text>
<text x="145.7" y="36.6">27</text>
<text x="198.2" y="41.4" transform="rotate(-90 198.2 41.4)">3</text>
<text x="227.8" y="36.6">CLK</text>
<text x="237.2" y="36.7" transform="rotate(-90 237.2 36.7)">SHIELD SHIELD</text>
<text x="238.5" y="36.7" transform="rotate(-90 238.5 36.7)">SHIELD SHIELD</text>
<text x="27.3" y="43.3">XTAL2</text>
<text x="27.3" y="44.7">XTAL1</text>
<text x="27.3" y="46">PD0/RXD</text>
<text x="27.3" y="47.4">PD1/TXD</text>
<text x="44.1" y="43.3">AVCC</text>
<text x="45.1" y="47.4">PC5</text>
<text x="45.1" y="46">PC6</text>
<text x="45.1" y="44.7">PC7</text>
<text x="198.2" y="44.7" transform="rotate(-90 198.2 44.7)">1</text>
<text x="199.3" y="43.3">n/c</text>
<text x="27.3" y="48.7">PD2/INT0</text>
<text x="31.2" y="51.5" transform="rotate(-90 31.2 51.5)">PD3</text>
<text x="32.6" y="51.5" transform="rotate(-90 32.6 51.5)">PD4</text>
<text x="33.9" y="51.5" transform="rotate(-90 33.9 51.5)">PD5</text>
<text x="35.3" y="51.5" transform="rotate(-90 35.3 51.5)">PD6</text>
<text x="36.6" y="51.5" transform="rotate(-90 36.6 51.5)">PD7</text>
<text x="38" y="51.5" transform="rotate(-90 38 51.5)">VCC</text>
<text x="39.3" y="51.5" transform="rotate(-90 39.3 51.5)">GND</text>
<text x="40.6" y="51.5" transform="rotate(-90 40.6 51.5)">PC0/SCL</text>
<text x="42" y="51.5" transform="rotate(-90 42 51.5)">PC1/SDA</text>
<text x="43.3" y="51.5" transform="rotate(-90 43.3 51.5)">PC2</text>
<text x="44.7" y="51.5" transform="rotate(-90 44.7 51.5)">PC3</text>
<text x="45.1" y="48.7">PC4</text>
<text x="188.8" y="89.1">STND</text>
<text x="198.7" y="89.1">AGND</text>
<text x="188.8" y="91.8">SA</text>
<text x="188.8" y="94.5">CE</text>
<text x="199.1" y="91.8">YSET</text>
<text x="201.5" y="94.5">Y</text>
<text x="86.5" y="97.2">Vin</text>
<text x="86.5" y="98.6">GND</text>
<text x="86.5" y="99.9">ON/OFF</text>
<text x="93.8" y="99.9">BYPASS</text>
<text x="96.1" y="97.2">Vout</text>
<text x="188.8" y="97.2">TERM</text>
<text x="188.8" y="99.9">RIN</text>
<text x="198.2" y="97.2">AVDD1</text>
<text x="199" y="99.9">CSET</text>
<text x="30" y="105.3">XT1</text>
<text x="35.3" y="105.3">GND</text>
<text x="188.8" y="102.6">GIN</text>
<text x="188.8" y="105.3">BIN</text>
<text x="188.8" y="107.9">AGND</text>
<text x="198.2" y="107.9">YTRAP</text>
<text x="198.9" y="105.3">AVDD</text>
<text x="201.4" y="102.6">C</text>
<text x="30" y="109.3">GND</text>
<text x="35.7" y="109.3">XT2</text>
<text x="188.8" y="110.7">RT</text>
<text x="188.8" y="113.3">GT</text>
<text x="198.2" y="113.3">CVSET</text>
<text x="200.6" y="110.7">CV</text>
<text x="188.8" y="116">BT</text>
<text x="188.8" y="118.7">TGND</text>
<text x="198.2" y="116">TVDET</text>
<text x="199.1" y="118.7">4FSC</text>
<text x="27.3" y="120.1">1</text>
<text x="27.3" y="121.4">3</text>
<text x="27.3" y="122.8">5</text>
<text x="32" y="120.1">2</text>
<text x="32" y="121.4">4</text>
<text x="32" y="122.8">6</text>
<text x="188.8" y="121.4">DVDD</text>
<text x="188.8" y="124.1">DGND</text>
<text x="198" y="124.1">HSYNC</text>
<text x="198.1" y="121.4">VSYNC</text>
</g>
<g font-size="1.2" fill="#00f">
<text x="33.3" y="41.1">ATmega16/32</text>
<text x="29.7" y="92.4">+</text>
<text x="172.4" y="138.1">+</text>
<text x="200.7" y="138.1">+</text>
</g>
<g font-size=".9">
<text x="33.6" y="7.4">5</text>
<text x="85.3" y="7.4">4</text>
<text x="136.9" y="7.4">3</text>
<text x="188.6" y="7.4">2</text>
<text x="240.3" y="7.4">1</text>
<text x="6.7" y="32.5">D</text>
<text x="266.6" y="32.5">D</text>
<text x="6.7" y="80.3">C</text>
<text x="266.6" y="80.3">C</text>
<text x="6.7" y="128.1">B</text>
<text x="266.6" y="128.1">B</text>
<text x="6.7" y="175.9">A</text>
<text x="266.6" y="175.9">A</text>
<text x="33.6" y="199.9">5</text>
<text x="85.3" y="199.9">4</text>
<text x="136.9" y="199.9">3</text>
<text x="188.6" y="199.9">2</text>
<text x="240.3" y="199.9">1</text>
</g>
</svg>
